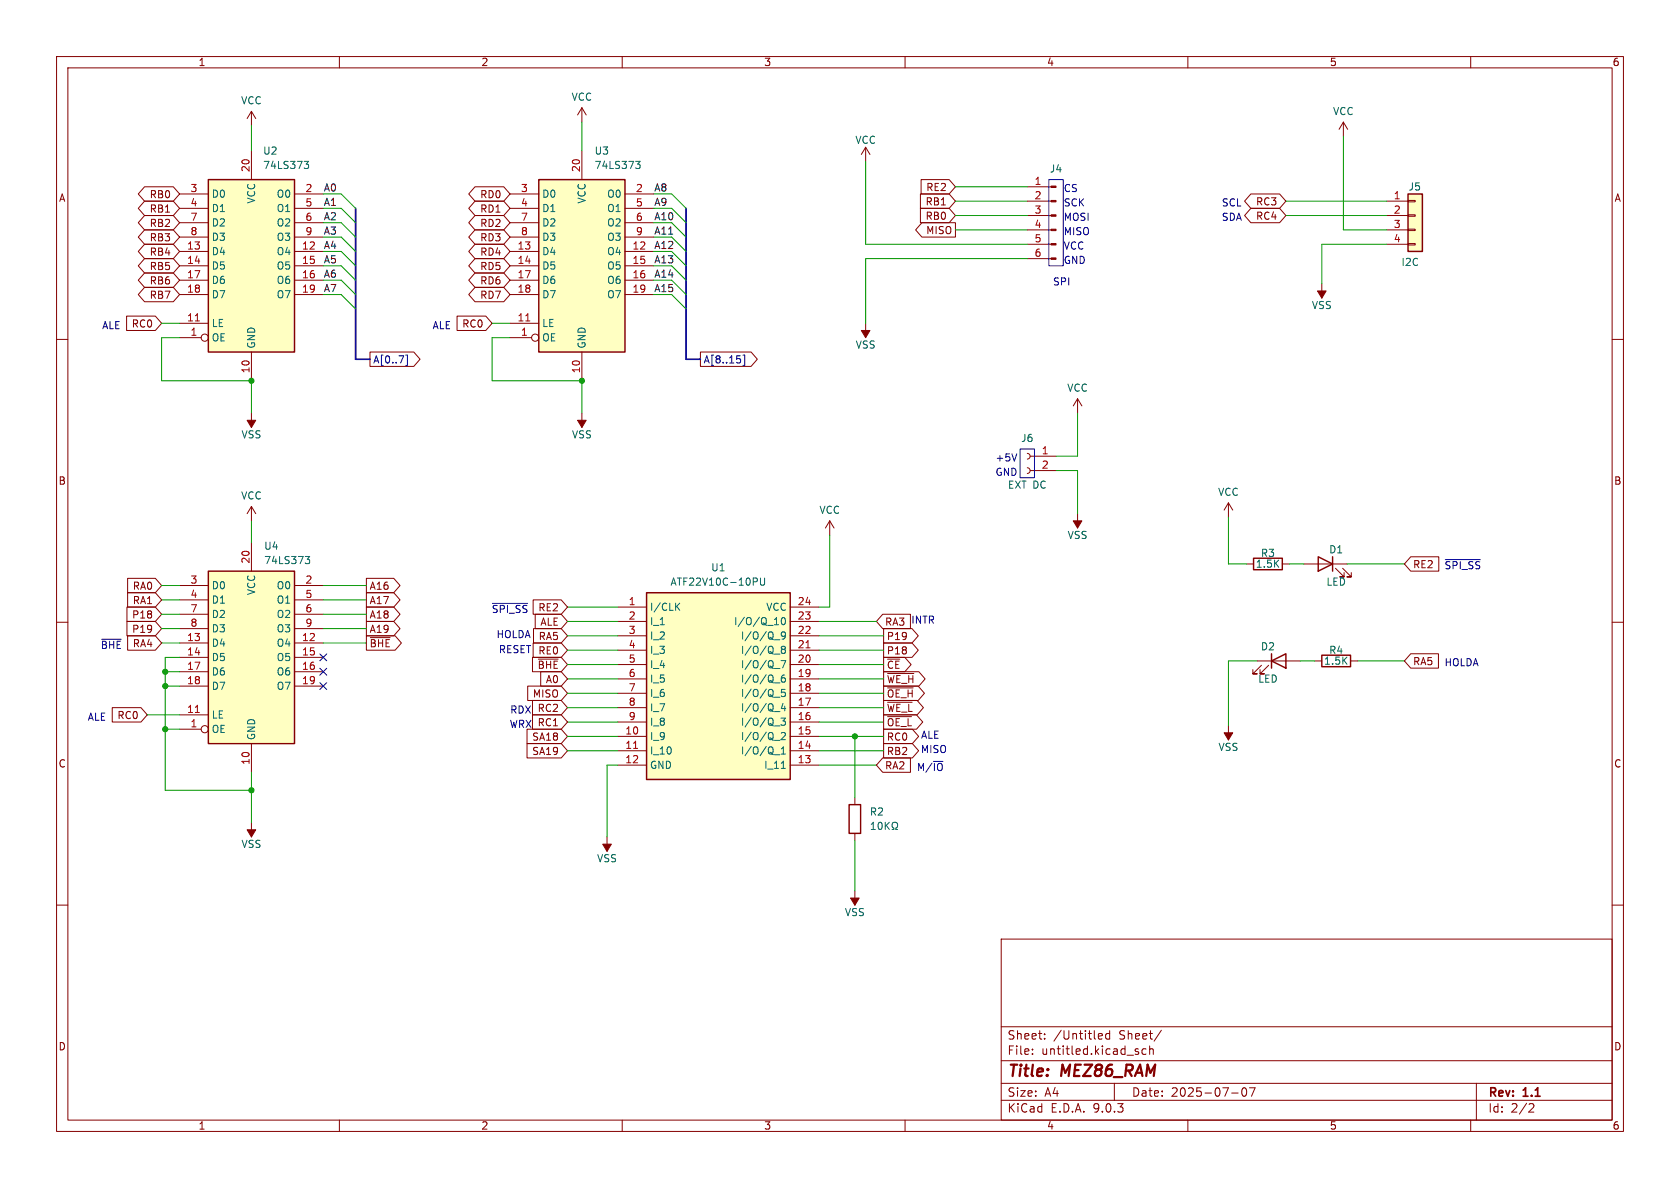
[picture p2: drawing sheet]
<svg xmlns="http://www.w3.org/2000/svg" width="297mm" height="210mm" viewBox="0 0 297 210" stroke-linecap="round" stroke-linejoin="round" font-family="sans-serif">
<g fill="none" stroke="#840000" stroke-width=".18">
<path d="M10 10h277v190h-277zM12 12h273v186h-273zM60 10v2M110 10v2M160 10v2M210 10v2M260 10v2M237.5 21.6l-.8 1.3M237.5 21.6l.8 1.3M237.5 21.6v2.5M233.7 50.2v2.5M10 60h2"/>
<path d="M44.4 73v2.6M285 60h2M181.6 80.1l.4 .2 .1 .4-.1 .3-.4 .2M181.6 82.7l.4 .1 .1 .4-.1 .3-.4 .2M182.1 80.6h4.6M182.1 83.2h4.6M190.5 90.8v2.5M217.2 88.9v2.5M217.2 88.9l-.8 1.3M217.2 88.9l.7 1.3M220.3 99.7h1.3M226.7 99.7h1.3"/>
<path d="M10 110h2M222.2 116.8h7.7M223 117.6l-1.5 1.5h.7h-.7v-.7M224.3 117.6l-1.5 1.5h.7h-.7v-.7M232.4 116.8h1.3M238.8 116.8h1.2M285 110h2M217.2 128.3v2.5M10 160h2M177 166h108v32h-108zM285 160h2M60 198v2"/>
<path d="M110 198v2M160 198v2M177 194.5h108M177 191.5h108M177 187.5h108M177 181.5h108M182.5 186.3v.1M182.5 185.5v.1M184.7 183.6v.1M184.7 182.8v.1M194.4 182.7l.4 .1 .1 .3-.7 .1M194.8 183.6l-.4 .1"/>
<path d="M196.2 182.8l-.5-.1-.2 .3v.4l.1 .2h.6M196.2 182.2v1.5M197 191.5v3M201.2 186v.3M202.6 185.5l-.4-.1-.3 .3v.4l.1 .2h.6M203.2 185.5l.3-.1 .3 .1 .1 .9M203.2 184.9v1.5M205.3 182.1l-1.3 2M210 198v2M217.7 193.2h1.2M219.7 192.4l.2-.1a.81 .81 0 0 1 .6 .6 .81 .81 0 0 1-.3 .8l-.2 .1a.81 .81 0 0 1-.3-1.4zM220.9 192.3h1l-.7 1.5"/>
<path d="M260 198v2M261 191.5v6.5M270.5 195.1l.5 .1 .2 .3-1 1.1h1"/>
</g>
<path d="M221.6 98.7h5.1v2h-5.1zM224.8 116.8l2.5-1.2v2.5zM224.8 115.6v2.5M233.7 115.8h5.1v2.1h-5.1z" fill="none" stroke="#840000" stroke-width=".25"/>
<g fill="#840000" stroke="#840000" stroke-width=".18">
<path d="M216.4 129.5h1.5l-.7 1.3z"/>
<path d="M43.7 74.3h1.5l-.8 1.3z"/>
<path d="M189.7 92.1h1.6l-.8 1.2z"/>
<path d="M232.9 51.4h1.5l-.7 1.3z"/>
</g>
<path d="M248.9 34.3h2.6v10.2h-2.6z" fill="#ffffc2"/>
<path d="M248.9 34.3h2.6v10.2h-2.6z" fill="none" stroke="#840000" stroke-width=".25"/>
<path d="M245.1 35.6h3.8M245.1 38.1h3.8M248.9 35.4h1.3v.3h-1.3zM248.9 38h1.3v.2h-1.3zM245.1 40.6h3.8M245.1 43.2h3.8M248.9 40.5h1.3v.3h-1.3zM248.9 43.1h1.3v.2h-1.3z" fill="none" stroke="#840000" stroke-width=".18"/>
<path d="M95.2 31.8h15.3v30.4h-15.3z" fill="#ffffc2"/>
<path d="M95.2 31.8h15.3v30.4h-15.3zM150.1 142.2h2v5.1h-2z" fill="none" stroke="#840000" stroke-width=".25"/>
<g fill="none" stroke="#840000" stroke-width=".18">
<path d="M90.2 34.3h5M90.2 36.8h5M90.2 39.4h5M102.9 26.7v5.1M110.5 34.3h5.1M110.5 36.8h5.1M110.5 39.4h5.1M90.2 41.9h5M90.2 44.5h5M90.2 47h5M90.2 49.5h5M90.2 52.1h5"/>
<path d="M90.2 57.2h5M90.2 59.7h3.8M110.5 41.9h5.1M110.5 44.5h5.1M110.5 47h5.1M110.5 49.5h5.1M110.5 52.1h5.1M102.9 62.2v5.1M190.5 70.5l-.8 1.3M190.5 70.5l.8 1.3M190.5 70.5v2.5M107.3 148v2.5"/>
<path d="M151.1 141v1.2M151.1 147.3v1.3M151.1 157.5v2.5"/>
<circle cx="94.6" cy="59.7" r=".63"/>
</g>
<path d="M93 56.7h.7" fill="none" stroke="#a90000" stroke-width=".18"/>
<path d="M112.4 28.5h.8l-.5 .5 .4 .1 .1 .4-.3 .3h-.3M154 146.6h.7M154 145.7l.4-.3v1.2M155.4 145.4h.1a.68 .68 0 0 1 .5 .6 .68 .68 0 0 1-.5 .6 .84 .84 0 0 1-.1-1.2zM156.5 145.4v1.2M156.7 145.9l.5 .7M157.2 145.4l-.7 .7M157.7 146.6h.3v-.2a.54 .54 0 0 1-.3-.8 .54 .54 0 0 1 .8-.2 .58 .58 0 0 1-.1 1v.2h.3" fill="none" stroke="#006464" stroke-width=".18"/>
<g fill="#840000" stroke="#840000" stroke-width=".18">
<path d="M106.6 149.2h1.5l-.8 1.3z"/>
<path d="M150.4 158.8h1.5l-.8 1.2z"/>
</g>
<path d="M114.3 104.8h25.4v33h-25.4z" fill="#ffffc2"/>
<path d="M114.3 104.8h25.4v33h-25.4z" fill="none" stroke="#840000" stroke-width=".25"/>
<g fill="none" stroke="#840000" stroke-width=".18">
<path d="M153 26l-.7 1.3M153 26l.8 1.3M153 26v2.6M153 57.2v2.5M109.2 107.3h5.1M109.2 109.9h5.1M109.2 112.4h5.1M109.2 114.9h5.1M109.2 117.5h5.1M139.7 107.3h5.1M139.7 109.9h5.1M139.7 112.4h5.1"/>
<path d="M139.7 114.9h5.1M139.7 117.5h5.1M109.2 120h5.1M109.2 122.6h5.1M109.2 125.1h5.1M109.2 127.6h5.1M109.2 130.2h5.1M109.2 132.7h5.1M109.2 135.3h5.1M139.7 120h5.1M139.7 122.6h5.1M139.7 125.1h5.1"/>
<path d="M139.7 127.6h5.1M139.7 130.2h5.1M139.7 132.7h5.1M139.7 135.3h5.1"/>
</g>
<g fill="none" stroke="#006464" stroke-width=".18">
<path d="M119.6 107.2l.6 .7M120.2 106.6l-.8 .8M133.7 102.2l.2 .2-.1 .3-.1 .1M134.4 102.2v1l.3 .2h.3l.2-.2v-1M136.9 110.4h.7M136.9 113.1h1M136.9 115.6h1M136.9 118.2h1M138.1 116.8h.8l-.5 1.3M138.2 109.3l.2-.1a.68 .68 0 0 1 .5 .6 .68 .68 0 0 1-.5 .6l-.2-.1-.1-.3zM138.4 114.8l-.3-.3 .3-.3h.2l.2 .3-.2 .3M138.4 114.8l-.3 .2 .1 .4 .2 .1h.3l.1-.2v-.3l-.2-.2"/>
<path d="M138.4 114.8h.2M138.7 119.3l-.3 .1a.86 .86 0 0 0 0 1.2l.4-.1v-.4l-.2-.3-.4 .1-.1 .2M138.8 112.2l-.2 .3-.4-.1-.1-.2 .1-.4 .4-.1 .2 .1a.84 .84 0 0 1-.3 1.2h-.3M136.9 120.7h1M136.9 123.3h1M136.9 125.8h1M136.9 128.3h1M136.9 130.9h1M136.9 133.4h1M138.1 126.9h.7l-.4 .5 .4 .1v.6l-.2 .1-.5-.1M138.1 129.6l.5-.1 .2 .3-.7 1h.7M138.1 133.3h.7"/>
<path d="M138.1 132.4l.4-.4v1.3M138.1 135.8h.7M138.4 124.3l-.3 1h.8M138.7 124.8v.9M138.8 121.9h-.6l-.1 .6 .2-.2 .4 .1 .1 .2v.4l-.2 .1-.5-.1"/>
</g>
<path d="M142.5 114.5h.7M112 132.3h.7" fill="none" stroke="#a90000" stroke-width=".18"/>
<path d="M152.3 58.4h1.5l-.8 1.3z" fill="#840000" stroke="#840000" stroke-width=".18"/>
<path d="M36.8 31.8h15.3v30.4h-15.3z" fill="#ffffc2"/>
<path d="M36.8 31.8h15.3v30.4h-15.3z" fill="none" stroke="#840000" stroke-width=".25"/>
<g fill="none" stroke="#840000" stroke-width=".18">
<path d="M44.4 19.7v2.5M44.4 19.7l-.7 1.3M44.4 19.7l.8 1.3M102.9 19.1l-.8 1.2M102.9 19.1l.7 1.2M102.9 19.1v2.5M31.7 34.3h5.1M31.7 36.8h5.1M31.7 39.4h5.1M44.4 26.7v5.1M52.1 34.3h5M52.1 36.8h5"/>
<path d="M52.1 39.4h5M181.6 33h4.2M181.6 35.6h4.2M181.6 38.1h4.2M31.7 41.9h5.1M31.7 44.5h5.1M31.7 47h5.1M31.7 49.5h5.1M31.7 52.1h5.1M31.7 57.2h5.1M31.7 59.7h3.9M52.1 41.9h5"/>
<path d="M52.1 44.5h5M52.1 47h5M52.1 49.5h5M52.1 52.1h5M181.6 40.6h4.2M181.6 43.2h4.2M181.6 45.7h4.2M44.4 62.2v5.1M44.4 89.5v2.6M44.4 89.5l-.7 1.3M44.4 89.5l.8 1.3M146.7 92.1l-.8 1.2"/>
<path d="M146.7 92.1l.7 1.2M146.7 92.1v2.5M44.4 145.4v2.6"/>
<circle cx="36.2" cy="59.7" r=".63"/>
</g>
<path d="M34.5 56.7h.8" fill="none" stroke="#a90000" stroke-width=".18"/>
<path d="M53.8 28.5h.8l-.5 .5 .4 .1 .1 .4-.3 .3h-.3" fill="none" stroke="#006464" stroke-width=".18"/>
<g fill="#840000" stroke="#840000" stroke-width=".18">
<path d="M185.8 32.9h.9v.2h-.9z"/>
<path d="M185.8 35.4h.9v.3h-.9z"/>
<path d="M185.8 38h.9v.2h-.9z"/>
<path d="M185.8 40.5h.9v.3h-.9z"/>
<path d="M185.8 43.1h.9v.2h-.9z"/>
<path d="M185.8 45.6h.9v.2h-.9z"/>
<path d="M43.7 146.7h1.5l-.8 1.3z"/>
</g>
<path d="M36.8 101h15.3v30.4h-15.3z" fill="#ffffc2"/>
<path d="M233 98.4l2.6 1.3-2.6 1.3zM235.6 98.4v2.6M36.8 101h15.3v30.4h-15.3z" fill="none" stroke="#840000" stroke-width=".25"/>
<g fill="none" stroke="#840000" stroke-width=".18">
<path d="M25.6 33h5l1.1 1.3-1.1 1.3h-5l-1.2-1.3zM25.6 38.1h5l1.1 1.3-1.1 1.2h-5l-1.2-1.2zM25.6 35.6h5l1.1 1.2-1.1 1.3h-5l-1.2-1.3zM84 38.1h5.1l1.1 1.3-1.1 1.2h-5.1l-1.1-1.2zM84 35.6h5.1l1.1 1.2-1.1 1.3h-5.1l-1.1-1.3zM84 33h5.1l1.1 1.3-1.1 1.3h-5.1l-1.1-1.3zM162.7 34.3h5.1l1.1 1.3-1.1 1.2h-5.1zM162.7 36.8h5.1l1.1 1.3-1.1 1.3h-5.1zM162.8 31.7h5l1.1 1.3-1.1 1.3h-5zM163 39.4h5.9v2.5h-5.9l-1.1-1.3zM221.1 36.8h5.1l1.1 1.3-1.1 1.3h-5.1l-1.1-1.3zM221.1 34.3h5.1l1.1 1.3-1.1 1.2h-5.1l-1.1-1.2z"/>
<path d="M22.4 55.9h5.1l1.1 1.3-1.1 1.2h-5.1zM25.6 50.8h5l1.1 1.3-1.1 1.2h-5l-1.2-1.2zM25.6 48.3h5l1.1 1.2-1.1 1.3h-5l-1.2-1.3zM25.6 43.2h5l1.1 1.3-1.1 1.2h-5l-1.2-1.2zM25.6 45.7h5l1.1 1.3-1.1 1.3h-5l-1.2-1.3zM25.6 40.6h5l1.1 1.3-1.1 1.3h-5l-1.2-1.3zM80.8 55.9h5.1l1.1 1.3-1.1 1.2h-5.1zM84 40.6h5.1l1.1 1.3-1.1 1.3h-5.1l-1.1-1.3zM84 43.2h5.1l1.1 1.3-1.1 1.2h-5.1l-1.1-1.2zM84 48.3h5.1l1.1 1.2-1.1 1.3h-5.1l-1.1-1.3zM84 50.8h5.1l1.1 1.3-1.1 1.2h-5.1l-1.1-1.2zM84 45.7h5.1l1.1 1.3-1.1 1.3h-5.1l-1.1-1.3z"/>
<path d="M65.4 62.2h7.7l1.2 1.3-1.2 1.3h-7.7zM102.9 73v2.6M123.8 62.2h9l1.1 1.3-1.1 1.3h-9zM44.4 95.9v5.1M230.5 99.7h7.6M249.4 98.4h5v2.6h-5l-1.1-1.3zM22.4 109.9h5.1l1.1 1.2-1.1 1.3h-5.1zM22.4 107.3h5.1l1.1 1.3-1.1 1.3h-5.1zM22.6 104.8h4.9l1.1 1.2-1.1 1.3h-4.9zM22.6 112.4h4.9l1.1 1.3-1.1 1.2h-4.9zM22.6 102.2h4.9l1.1 1.3-1.1 1.3h-4.9zM31.7 103.5h5.1"/>
<path d="M31.7 106h5.1M31.7 108.6h5.1M31.7 111.1h5.1M31.7 113.7h5.1M31.7 116.2h5.1M31.7 118.7h5.1M52.1 103.5h5M52.1 106h5M52.1 108.6h5M52.1 111.1h5M52.1 113.7h5M52.1 116.2h5"/>
<path d="M52.1 118.7h5M64.8 104.8h4.8l1.1 1.2-1.1 1.3h-4.8zM64.8 102.2h4.8l1.1 1.3-1.1 1.3h-4.8zM64.8 112.4h5.1l1.1 1.3-1.1 1.2h-5.1zM64.8 109.9h4.8l1.1 1.2-1.1 1.3h-4.8zM64.8 107.3h4.8l1.1 1.3-1.1 1.3h-4.8zM65.5 112.7h3.5M94.1 116.2h5.1l1.1 1.3-1.1 1.2h-5.1zM94.3 106h4.9l1.1 1.3-1.1 1.3h-4.9zM94.3 113.7h4.9l1.1 1.2-1.1 1.3h-4.9zM94.3 111.1h4.9l1.1 1.3-1.1 1.3h-4.9zM94.6 108.6h4.6l1.1 1.3-1.1 1.2h-4.6z"/>
<path d="M95.2 116.5h3.5M95.6 118.7h3.6l1.1 1.3-1.1 1.3h-3.6zM156.1 108.6h4.9v2.5h-4.9l-1.2-1.2zM156.2 116.2h3.8l1.1 1.3-1.1 1.2h-3.8zM156.2 118.7h6.2l1.2 1.3-1.2 1.3h-6.2zM156.2 113.7h5l1.1 1.2-1.1 1.3h-5zM156.2 111.1h5l1.1 1.3-1.1 1.3h-5zM156.9 119.1h4.7M236.1 100.5l1.5 1.5h-.7h.7v-.8M237.4 100.5l1.5 1.5h-.8h.8v-.8M249.4 115.6h4.9v2.5h-4.9l-1.1-1.3zM19.8 125.1h5.1l1.1 1.3-1.1 1.2h-5.1z"/>
<path d="M31.7 121.3h5.1M31.7 126.4h5.1M31.7 128.9h3.9M44.4 131.4v5.1M52.1 121.3h5M93.2 128.9h6l1.1 1.3-1.1 1.2h-6zM93.2 131.4h6l1.1 1.3-1.1 1.3h-6zM93.3 121.3h5.9l1.1 1.3-1.1 1.2h-5.9zM94.1 126.4h5.1l1.1 1.2-1.1 1.3h-5.1zM94.1 123.8h5.1l1.1 1.3-1.1 1.3h-5.1zM156.1 134h4.9v2.5h-4.9l-1.2-1.2zM156.2 123.8h5.9l1.2 1.3-1.2 1.3h-5.9z"/>
<path d="M156.2 131.4h5.1l1.1 1.3-1.1 1.3h-5.1zM156.2 121.3h6.1l1.1 1.3-1.1 1.2h-6.1zM156.2 128.9h5.1l1.1 1.3-1.1 1.2h-5.1zM156.2 126.4h5.8l1.1 1.2-1.1 1.3h-5.8zM156.9 124.1h4.4M156.9 121.6h4.5M156.9 126.7h4.2"/>
<circle cx="36.2" cy="128.9" r=".63"/>
</g>
<path d="M34.5 125.9h.8" fill="none" stroke="#a90000" stroke-width=".18"/>
<path d="M54 98.4h.7l-.4 .5 .4 .1v.4l-.2 .2h-.4" fill="none" stroke="#006464" stroke-width=".18"/>
<path d="M102.1 74.3h1.5l-.7 1.3z" fill="#840000" stroke="#840000" stroke-width=".18"/>
<path d="M71.7 62.8h.3v1.8h-.3M130.9 63.5v.5M131.4 62.8h.3v1.8h-.3M56.5 115.6l1.3 1.2M56.5 118.1l1.3 1.3M57.8 115.6l-1.3 1.2M57.8 118.1l-1.3 1.3M56.5 120.7l1.3 1.2M57.8 120.7l-1.3 1.2" fill="none" stroke="#000084" stroke-width=".18"/>
<path d="M62.9 36.8v26.7h2.5M121.3 36.8v26.7h2.5" fill="none" stroke="#000084" stroke-width=".3"/>
<g fill="none" stroke="#009600" stroke-width=".18">
<path d="M44.4 22.2v4.5M57.1 39.4h3.2l2.6 2.5M57.1 36.8h3.2l2.6 2.6M57.1 34.3h3.2l2.6 2.5M102.9 21.6v5.1M115.6 39.4h3.1l2.6 2.5M115.6 36.8h3.1l2.6 2.6M115.6 34.3h3.1l2.6 2.5M153 28.6v14.6h28.6M168.9 38.1h12.7M168.9 35.6h12.7M168.9 33h12.7"/>
<path d="M227.3 38.1h17.8M227.3 35.6h17.8M237.5 24.1v16.5h7.6M28.6 57.2h3.1M31.7 59.7h-3.1v7.6h15.8v5.7M57.1 52.1h3.2l2.6 2.5M57.1 47h3.2l2.6 2.5M57.1 44.5h3.2l2.6 2.5M57.1 49.5h3.2l2.6 2.6M57.1 41.9h3.2l2.6 2.6M87 57.2h3.2M90.2 59.7h-3.2v7.6h15.9v5.7"/>
<path d="M115.6 52.1h3.1l2.6 2.5M115.6 47h3.1l2.6 2.5M115.6 44.5h3.1l2.6 2.5M115.6 49.5h3.1l2.6 2.6M115.6 41.9h3.1l2.6 2.6M168.9 40.6h12.7M181.6 45.7h-28.6v11.5M245.1 43.2h-11.4v7M190.5 73v7.6h-3.8M44.4 92.1v3.8M146.7 94.6v12.7h-1.9M186.7 83.2h3.8v7.6"/>
<path d="M217.2 91.4v8.3h3.1M228 99.7h2.5M238.1 99.7h10.2M28.6 106h3.1M28.6 113.7h3.1M28.6 111.1h3.1M28.6 108.6h3.1M28.6 103.5h3.1M29.2 118.7h2.5M31.7 116.2h-2.5v23.5h15.2M57.1 106h7.7M57.1 113.7h7.7"/>
<path d="M57.1 111.1h7.7M57.1 108.6h7.7M57.1 103.5h7.7M100.3 112.4h8.9M100.3 109.9h8.9M100.3 107.3h8.9M100.3 117.5h8.9M100.3 114.9h8.9M144.8 112.4h11.4M144.8 109.9h10.1M144.8 117.5h11.4M144.8 114.9h11.4"/>
<path d="M222.2 116.8h-5v11.5M229.9 116.8h2.5M240 116.8h8.3M26 126.4h5.7M29.2 128.9h2.5M29.2 121.3h2.5M44.4 136.5v8.9M100.3 130.2h8.9M100.3 127.6h8.9M100.3 120h8.9M100.3 122.6h8.9M100.3 125.1h8.9"/>
<path d="M100.3 132.7h8.9M109.2 135.3h-1.9v12.7M144.8 130.2h11.4M144.8 127.6h11.4M144.8 120h11.4M144.8 122.6h11.4M144.8 125.1h11.4M144.8 132.7h11.4M144.8 135.3h10.1M151.1 130.2v10.8M151.1 148.6v8.9"/>
</g>
<path d="M185.4 31.8h2.6v15.2h-2.6zM180.3 79.4h2.6v5.1h-2.6zM179.7 80.2l-.4 1.3M255.5 98.9h6.2M17.9 113h3.5M87.1 106.7h6.2" fill="none" stroke="#0000c2" stroke-width=".18"/>
<g fill="#009600" stroke="#009600" stroke-width=".18">
<circle cx="44.4" cy="67.3" r=".46"/>
<circle cx="102.9" cy="67.3" r=".46"/>
<circle cx="29.2" cy="118.7" r=".46"/>
<circle cx="29.2" cy="121.3" r=".46"/>
<circle cx="29.2" cy="128.9" r=".46"/>
<circle cx="44.4" cy="139.7" r=".46"/>
<circle cx="151.1" cy="130.2" r=".46"/>
</g>
<g font-size="2.8" fill="#840000">
<text x="178" y="190.9">Title:</text>
<text x="187.7" y="190.9">MEZ86_RAM</text>
</g>
<g font-size="2.1" fill="#840000">
<text x="178" y="184">Sheet:</text>
<text x="186.2" y="184">/Untitled</text>
<text x="197.9" y="184">Sheet/</text>
<text x="178" y="186.7">File:</text>
<text x="184.1" y="186.7">untitled.kicad_sch</text>
<text x="178" y="196.9">KiCad</text>
<text x="178" y="194.1">Size:</text>
<text x="184.7" y="194.1">A4</text>
<text x="185.7" y="196.9">E.D.A.</text>
<text x="193.3" y="196.9">9.0.3</text>
<text x="200" y="194.1">Date:</text>
<text x="207" y="194.1">2025-07-07</text>
<text x="263" y="194.3">Rev:</text>
<text x="263" y="196.9">Id:</text>
<text x="267.1" y="196.9">2/2</text>
<text x="269.4" y="194.3">1.1</text>
</g>
<g font-size="1.8" fill="#840000">
<text x="35" y="11.9">1</text>
<text x="85" y="11.9">2</text>
<text x="135" y="11.9">3</text>
<text x="185" y="11.9">4</text>
<text x="235" y="11.9">5</text>
<text x="285" y="11.9">6</text>
<text x="10.3" y="35.9">A</text>
<text x="26.4" y="35.2">RB0</text>
<text x="84.8" y="35.2">RD0</text>
<text x="163.6" y="34">RE2</text>
<text x="285.3" y="35.9">A</text>
<text x="26.4" y="40.3">RB2</text>
<text x="26.4" y="37.8">RB1</text>
<text x="84.8" y="40.3">RD2</text>
<text x="84.8" y="37.8">RD1</text>
<text x="163.5" y="36.5">RB1</text>
<text x="163.5" y="39.1">RB0</text>
<text x="163.6" y="41.6">MISO</text>
<text x="221.9" y="39.1">RC4</text>
<text x="221.9" y="36.5">RC3</text>
<text x="26.4" y="45.4">RB4</text>
<text x="26.4" y="47.9">RB5</text>
<text x="26.4" y="42.9">RB3</text>
<text x="84.8" y="42.9">RD3</text>
<text x="84.8" y="45.4">RD4</text>
<text x="84.8" y="47.9">RD5</text>
<text x="26.4" y="53">RB7</text>
<text x="26.4" y="50.5">RB6</text>
<text x="84.8" y="50.5">RD6</text>
<text x="84.8" y="53">RD7</text>
<text x="23.2" y="58.1">RC0</text>
<text x="81.6" y="58.1">RC0</text>
<text x="10.3" y="85.9">B</text>
<text x="285.3" y="85.9">B</text>
<text x="249.7" y="100.6">RE2</text>
<text x="23.4" y="107">RA1</text>
<text x="23.4" y="104.5">RA0</text>
<text x="65.2" y="107">A17</text>
<text x="65.2" y="104.5">A16</text>
<text x="23.3" y="112.1">P19</text>
<text x="23.3" y="109.5">P18</text>
<text x="65.2" y="112.1">A19</text>
<text x="65.2" y="109.5">A18</text>
<text x="95.1" y="113.3">RA5</text>
<text x="95.4" y="110.8">ALE</text>
<text x="156.7" y="113.3">P19</text>
<text x="65.2" y="114.6">~{BHE}</text>
<text x="94.9" y="118.4">~{BHE}</text>
<text x="156.7" y="118.4">~{CE}</text>
<text x="156.7" y="115.9">P18</text>
<text x="249.7" y="117.8">RA5</text>
<text x="94.1" y="123.5">MISO</text>
<text x="96.4" y="121">A0</text>
<text x="156.7" y="121">~{WE_H}</text>
<text x="156.7" y="123.5">~{OE_H}</text>
<text x="20.7" y="127.3">RC0</text>
<text x="94" y="131.1">SA18</text>
<text x="156.7" y="126">~{WE_L}</text>
<text x="156.7" y="131.1">RC0</text>
<text x="156.7" y="128.6">~{OE_L}</text>
<text x="10.3" y="135.9">C</text>
<text x="94" y="133.7">SA19</text>
<text x="156.4" y="136.2">RA2</text>
<text x="156.7" y="133.7">RB2</text>
<text x="285.3" y="135.9">C</text>
<text x="10.3" y="185.9">D</text>
<text x="285.3" y="185.9">D</text>
<text x="35" y="199.9">1</text>
<text x="85" y="199.9">2</text>
<text x="135" y="199.9">3</text>
<text x="185" y="199.9">4</text>
<text x="235" y="199.9">5</text>
<text x="285" y="199.9">6</text>
</g>
<g font-size="1.8" fill="#006464">
<text x="42.5" y="18.6">VCC</text>
<text x="101" y="18">VCC</text>
<text x="235.6" y="20.5">VCC</text>
<text x="46.4" y="27.5">U2</text>
<text x="105" y="27.5">U3</text>
<text x="151.1" y="25.6">VCC</text>
<text x="37.3" y="35.2">D0</text>
<text x="46.4" y="30.1">74LS373</text>
<text x="48.8" y="35.2">O0</text>
<text x="95.8" y="35.2">D0</text>
<text x="105" y="30.1">74LS373</text>
<text x="107.2" y="35.2">O0</text>
<text x="185.5" y="30.7">J4</text>
<text x="248.9" y="33.9">J5</text>
<text x="37.3" y="37.7">D1</text>
<text x="37.3" y="40.2">D2</text>
<text x="45.3" y="36.1" transform="rotate(-90 45.3 36.1)">VCC</text>
<text x="48.8" y="37.7">O1</text>
<text x="48.8" y="40.2">O2</text>
<text x="95.8" y="37.7">D1</text>
<text x="95.8" y="40.2">D2</text>
<text x="103.7" y="36.1" transform="rotate(-90 103.7 36.1)">VCC</text>
<text x="107.2" y="37.7">O1</text>
<text x="107.2" y="40.2">O2</text>
<text x="37.3" y="42.8">D3</text>
<text x="37.3" y="45.3">D4</text>
<text x="37.3" y="47.9">D5</text>
<text x="48.8" y="42.8">O3</text>
<text x="48.8" y="45.3">O4</text>
<text x="48.8" y="47.9">O5</text>
<text x="95.8" y="42.8">D3</text>
<text x="95.8" y="45.3">D4</text>
<text x="95.8" y="47.9">D5</text>
<text x="107.2" y="42.8">O3</text>
<text x="107.2" y="45.3">O4</text>
<text x="107.2" y="47.9">O5</text>
<text x="247.7" y="47.2">I2C</text>
<text x="37.3" y="50.4">D6</text>
<text x="37.3" y="52.9">D7</text>
<text x="48.8" y="50.4">O6</text>
<text x="48.8" y="52.9">O7</text>
<text x="95.8" y="50.4">D6</text>
<text x="95.8" y="52.9">D7</text>
<text x="107.2" y="50.4">O6</text>
<text x="107.2" y="52.9">O7</text>
<text x="37.3" y="58">LE</text>
<text x="95.8" y="58">LE</text>
<text x="231.8" y="54.8">VSS</text>
<text x="37.3" y="60.6">OE</text>
<text x="45.3" y="61.7" transform="rotate(-90 45.3 61.7)">GND</text>
<text x="95.8" y="60.6">OE</text>
<text x="103.7" y="61.7" transform="rotate(-90 103.7 61.7)">GND</text>
<text x="151.2" y="61.8">VSS</text>
<text x="188.6" y="69.4">VCC</text>
<text x="42.6" y="77.7">VSS</text>
<text x="101" y="77.7">VSS</text>
<text x="180.4" y="78.3">J6</text>
<text x="42.5" y="88.5">VCC</text>
<text x="178.1" y="86.6">EXT DC</text>
<text x="215.3" y="87.9">VCC</text>
<text x="144.8" y="91">VCC</text>
<text x="188.6" y="95.5">VSS</text>
<text x="46.6" y="99.9">74LS373</text>
<text x="46.6" y="97.4">U4</text>
<text x="125.6" y="101.2">U1</text>
<text x="221.9" y="100.6">1.5K</text>
<text x="222.8" y="98.7">R3</text>
<text x="234.9" y="98">D1</text>
<text x="37.3" y="104.4">D0</text>
<text x="37.3" y="106.9">D1</text>
<text x="45.3" y="105.3" transform="rotate(-90 45.3 105.3)">VCC</text>
<text x="48.8" y="104.4">O0</text>
<text x="48.8" y="106.9">O1</text>
<text x="118.4" y="103.7">ATF22V10C-10PU</text>
<text x="234.4" y="103.7">LED</text>
<text x="37.3" y="109.4">D2</text>
<text x="37.3" y="112">D3</text>
<text x="48.8" y="109.4">O2</text>
<text x="48.8" y="112">O3</text>
<text x="114.8" y="108.2">I/CLK</text>
<text x="114.8" y="110.7">I_1</text>
<text x="114.8" y="113.3">I_2</text>
<text x="129.7" y="110.7">I/O/Q_10</text>
<text x="130.9" y="113.3">I/O/Q_9</text>
<text x="135.4" y="108.2">VCC</text>
<text x="37.3" y="114.5">D4</text>
<text x="37.3" y="117.1">D5</text>
<text x="37.3" y="119.6">D6</text>
<text x="48.8" y="114.5">O4</text>
<text x="48.8" y="117.1">O5</text>
<text x="48.8" y="119.6">O6</text>
<text x="114.8" y="115.8">I_3</text>
<text x="114.8" y="118.3">I_4</text>
<text x="130.9" y="115.8">I/O/Q_8</text>
<text x="130.9" y="118.3">I/O/Q_7</text>
<text x="222.8" y="115.2">D2</text>
<text x="234" y="117.7">1.5K</text>
<text x="234.9" y="115.8">R4</text>
<text x="37.3" y="122.1">D7</text>
<text x="48.8" y="122.1">O7</text>
<text x="114.8" y="120.9">I_5</text>
<text x="114.8" y="123.4">I_6</text>
<text x="114.8" y="126">I_7</text>
<text x="130.9" y="120.9">I/O/Q_6</text>
<text x="130.9" y="123.4">I/O/Q_5</text>
<text x="130.9" y="126">I/O/Q_4</text>
<text x="222.3" y="120.9">LED</text>
<text x="37.3" y="127.2">LE</text>
<text x="37.3" y="129.8">OE</text>
<text x="45.3" y="130.9" transform="rotate(-90 45.3 130.9)">GND</text>
<text x="114.8" y="128.5">I_8</text>
<text x="114.8" y="131">I_9</text>
<text x="130.9" y="128.5">I/O/Q_3</text>
<text x="130.9" y="131">I/O/Q_2</text>
<text x="114.8" y="133.6">I_10</text>
<text x="114.8" y="136.1">GND</text>
<text x="130.9" y="133.6">I/O/Q_1</text>
<text x="135" y="136.1">I_11</text>
<text x="215.3" y="132.9">VSS</text>
<text x="153.7" y="144.4">R2</text>
<text x="42.6" y="150.1">VSS</text>
<text x="105.5" y="152.6">VSS</text>
<text x="149.3" y="162.2">VSS</text>
</g>
<g font-size="1.8" fill="#a90000">
<text x="33.6" y="34">3</text>
<text x="44.2" y="30.5" transform="rotate(-90 44.2 30.5)">20</text>
<text x="53.9" y="34">2</text>
<text x="92" y="34">3</text>
<text x="102.6" y="30.5" transform="rotate(-90 102.6 30.5)">20</text>
<text x="112.3" y="34">2</text>
<text x="182.8" y="32.8">1</text>
<text x="182.8" y="35.3">2</text>
<text x="246.3" y="35.3">1</text>
<text x="33.6" y="36.6">4</text>
<text x="33.6" y="39.1">7</text>
<text x="33.6" y="41.7">8</text>
<text x="53.9" y="36.6">5</text>
<text x="53.9" y="39.1">6</text>
<text x="53.9" y="41.7">9</text>
<text x="92" y="36.6">4</text>
<text x="92" y="39.1">7</text>
<text x="92" y="41.7">8</text>
<text x="112.3" y="36.6">5</text>
<text x="112.3" y="39.1">6</text>
<text x="112.3" y="41.7">9</text>
<text x="182.8" y="37.8">3</text>
<text x="182.8" y="40.4">4</text>
<text x="246.3" y="37.8">2</text>
<text x="246.3" y="40.4">3</text>
<text x="33" y="44.2">13</text>
<text x="33" y="46.7">14</text>
<text x="53.3" y="44.2">12</text>
<text x="53.3" y="46.7">15</text>
<text x="91.4" y="44.2">13</text>
<text x="91.4" y="46.7">14</text>
<text x="111.7" y="44.2">12</text>
<text x="111.7" y="46.7">15</text>
<text x="182.8" y="42.9">5</text>
<text x="182.8" y="45.5">6</text>
<text x="246.3" y="42.9">4</text>
<text x="33" y="49.3">17</text>
<text x="33" y="51.8">18</text>
<text x="53.3" y="49.3">16</text>
<text x="53.3" y="51.8">19</text>
<text x="91.4" y="49.3">17</text>
<text x="91.4" y="51.8">18</text>
<text x="111.7" y="49.3">16</text>
<text x="111.7" y="51.8">19</text>
<text x="33" y="56.9">11</text>
<text x="33.6" y="59.4">1</text>
<text x="91.4" y="56.9">11</text>
<text x="92" y="59.4">1</text>
<text x="44.2" y="66.1" transform="rotate(-90 44.2 66.1)">10</text>
<text x="102.6" y="66.1" transform="rotate(-90 102.6 66.1)">10</text>
<text x="184.1" y="80.4">1</text>
<text x="184.1" y="82.9">2</text>
<text x="44.2" y="99.7" transform="rotate(-90 44.2 99.7)">20</text>
<text x="33.6" y="103.3">3</text>
<text x="33.6" y="105.8">4</text>
<text x="53.9" y="103.3">2</text>
<text x="53.9" y="105.8">5</text>
<text x="111.1" y="107.1">1</text>
<text x="140.9" y="107.1">24</text>
<text x="33" y="113.4">13</text>
<text x="33.6" y="108.3">7</text>
<text x="33.6" y="110.9">8</text>
<text x="53.3" y="113.4">12</text>
<text x="53.9" y="108.3">6</text>
<text x="53.9" y="110.9">9</text>
<text x="111.1" y="109.6">2</text>
<text x="111.1" y="112.1">3</text>
<text x="140.9" y="109.6">23</text>
<text x="140.9" y="112.1">22</text>
<text x="33" y="116">14</text>
<text x="33" y="118.5">17</text>
<text x="53.3" y="116">15</text>
<text x="53.3" y="118.5">16</text>
<text x="111.1" y="114.7">4</text>
<text x="111.1" y="117.2">5</text>
<text x="111.1" y="119.8">6</text>
<text x="140.9" y="114.7">21</text>
<text x="140.9" y="117.2">20</text>
<text x="140.9" y="119.8">19</text>
<text x="33" y="121">18</text>
<text x="53.3" y="121">19</text>
<text x="111.1" y="122.3">7</text>
<text x="111.1" y="124.8">8</text>
<text x="140.9" y="122.3">18</text>
<text x="140.9" y="124.8">17</text>
<text x="33" y="126.1">11</text>
<text x="33.6" y="128.7">1</text>
<text x="110.4" y="129.9">10</text>
<text x="111.1" y="127.4">9</text>
<text x="140.9" y="127.4">16</text>
<text x="140.9" y="129.9">15</text>
<text x="44.2" y="135.3" transform="rotate(-90 44.2 135.3)">10</text>
<text x="110.4" y="132.5">11</text>
<text x="110.4" y="135">12</text>
<text x="140.9" y="132.5">14</text>
<text x="140.9" y="135">13</text>
</g>
<g font-size="1.8" fill="#0f0f0f">
<text x="57.1" y="33.9">A0</text>
<text x="115.6" y="33.9">A8</text>
<text x="57.1" y="36.5">A1</text>
<text x="57.1" y="41.6">A3</text>
<text x="57.1" y="39">A2</text>
<text x="115.6" y="41.6">A11</text>
<text x="115.6" y="39">A10</text>
<text x="115.6" y="36.5">A9</text>
<text x="57.1" y="46.6">A5</text>
<text x="57.1" y="44.1">A4</text>
<text x="115.6" y="46.6">A13</text>
<text x="115.6" y="44.1">A12</text>
<text x="57.1" y="49.2">A6</text>
<text x="57.1" y="51.7">A7</text>
<text x="115.6" y="51.7">A15</text>
<text x="115.6" y="49.2">A14</text>
</g>
<g font-size="1.8" fill="#0000c2">
<text x="188" y="34">CS</text>
<text x="188" y="36.6">SCK</text>
<text x="188" y="39.1">MOSI</text>
<text x="188" y="41.7">MISO</text>
<text x="215.9" y="39.1">SDA</text>
<text x="215.9" y="36.6">SCL</text>
<text x="188" y="44.2">VCC</text>
<text x="188" y="46.7">GND</text>
<text x="186.1" y="50.6">SPI</text>
<text x="18" y="58.4">ALE</text>
<text x="76.4" y="58.4">ALE</text>
<text x="175.9" y="81.7">+5V</text>
<text x="175.9" y="84.2">GND</text>
<text x="255.3" y="100.7">~{SPI_SS}</text>
<text x="86.8" y="108.6">~{SPI_SS}RE2</text>
<text x="87.7" y="113">HOLDA</text>
<text x="156.4" y="110.8">RA3 INTR</text>
<text x="17.7" y="114.9">~{BHE}RA4</text>
<text x="88.1" y="115.7">RESET RE0</text>
<text x="255.3" y="117.9">HOLDA</text>
<text x="15.4" y="127.6">ALE</text>
<text x="90" y="128.9">WRX RC1</text>
<text x="90.1" y="126.3">RDX RC2</text>
<text x="162.7" y="130.8">ALE</text>
<text x="162" y="136.5">M/~{IO}</text>
<text x="162.7" y="133.3">MISO</text>
</g>
<g font-size="1.8" fill="#000084">
<text x="65.9" y="64.5">A[0..7]</text>
<text x="124.3" y="64.5">A[8..15]</text>
</g>
</svg>
